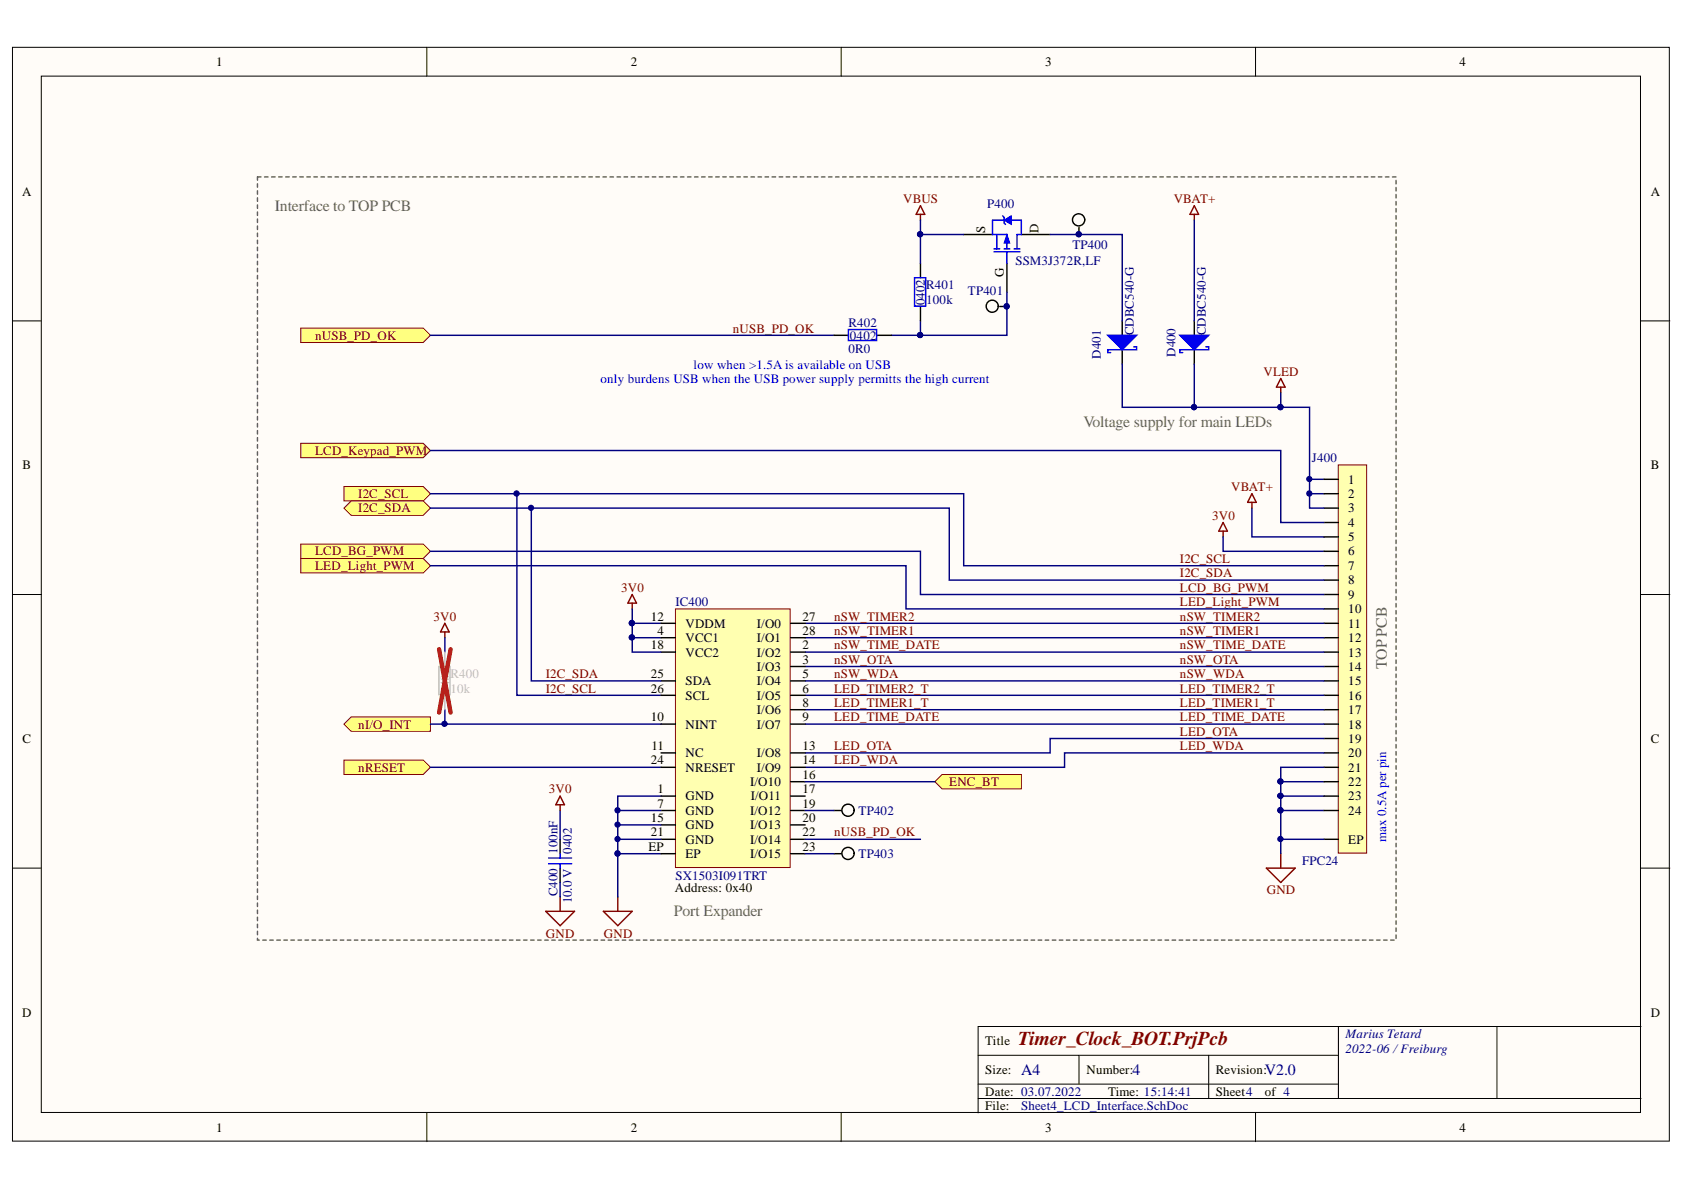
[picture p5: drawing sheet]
<svg xmlns="http://www.w3.org/2000/svg" width="297mm" height="210mm" viewBox="0 0 297 210" stroke-linecap="round" stroke-linejoin="round" font-family="sans-serif">
<g fill="#fffcf8" stroke="#000" stroke-width=".18">
<path d="M2.2 8.3h292.2v193h-292.2z"/>
<path d="M7.3 13.4h282.1v182.8h-282.1z"/>
</g>
<g fill="none" stroke="#000" stroke-width=".18">
<path d="M75.3 8.3v5.1M148.4 8.3v5.1M221.5 8.3v5.1M2.2 56.6h5.1M289.5 56.6h5.1M2.2 104.9h5.1M289.5 104.9h5.1M2.2 153.1h5.1M289.5 153.1h5.1M75.3 196.3v5.1M148.4 196.3v5.1M172.5 186.1h63.6"/>
<path d="M172.5 193.8h117M172.5 191.2h63.6M190.3 186.1v5.1M213.2 186.1v7.7M221.5 196.3v5.1M236.1 181.1v12.7M264 181.1h-91.5v15.2M289.5 181.1h-25.5v12.7"/>
</g>
<path d="M225.9 68.3v1M225.9 66.8l.8 1.5h-1.6zM215.7 92.2l.8 1.5h-1.5zM215.7 93.7v1M223.4 153.1h5.1l-2.6 2.6zM225.9 150.6v2.5" fill="none" stroke="#800000" stroke-width=".25"/>
<path d="M215.7 94.7v2.5h17.8M220.8 89.6v5.1h12.7M231 84.5h2.5M231 87.1h2.5M233.5 137.9h-7.6v2.5M233.5 143h-7.6v7.6M233.5 140.4h-7.6v2.6" fill="none" stroke="#000080" stroke-width=".25"/>
<g fill="#000080" stroke="#000080" stroke-width=".18">
<circle cx="230.9" cy="84.5" r=".46"/>
<circle cx="230.9" cy="87" r=".46"/>
<circle cx="225.8" cy="142.9" r=".47"/>
<circle cx="225.9" cy="140.4" r=".46"/>
<circle cx="225.9" cy="137.8" r=".46"/>
</g>
<path d="M236.1 82h5v68.5h-5z" fill="#ffffb0" stroke="#800000" stroke-width=".18"/>
<g fill="none" stroke="#000" stroke-width=".25">
<path d="M197.9 56.6v2.5M210.7 56.6v2.5M197.9 61.7v2.5M210.7 61.7v2.5M233.5 84.5h2.6M233.5 87.1h2.6M233.5 89.6h2.6M233.5 92.2h2.6M233.5 94.7h2.6M233.5 97.2h2.6M233.5 99.8h2.6M233.5 102.3h2.6"/>
<path d="M233.5 104.9h2.6M233.5 107.4h2.6M233.5 109.9h2.6M233.5 112.5h2.6M233.5 115h2.6M233.5 117.6h2.6M233.5 120.1h2.6M233.5 122.6h2.6M233.5 125.2h2.6M233.5 127.7h2.6M233.5 130.3h2.6M233.5 132.8h2.6"/>
<path d="M233.5 135.3h2.6M233.5 137.9h2.6M233.5 140.4h2.6M233.5 143h2.6M233.5 148h2.6"/>
</g>
<path d="M225.9 71.8h5.1v17.8h2.5M233.5 135.3h-7.6v2.6" fill="none" stroke="#000080" stroke-width=".25"/>
<g fill="#000080" stroke="#000080" stroke-width=".18">
<circle cx="225.9" cy="137.8" r=".46"/>
<circle cx="225.8" cy="71.8" r=".47"/>
</g>
<path d="M210.7 36.3l.7 1.5h-1.5zM210.7 37.8v1M220.8 87.1l.8 1.5h-1.5zM220.8 88.6v1" fill="none" stroke="#800000" stroke-width=".25"/>
<g fill="#00f" stroke="#00f" stroke-width=".25">
<path d="M208.1 59.1h5.1l-2.5 2.6z"/>
<path d="M195.4 59.1h5.1l-2.6 2.6z"/>
</g>
<path d="M200 61.2h.5v.5h-5.1v.5h.5M212.7 61.2h.5v.5h-5.1v.5h.5" fill="none" stroke="#00f" stroke-width=".25"/>
<g fill="#ffff80" stroke="#800000" stroke-width=".18">
<path d="M60.7 85.8h14l1.2 1.3-1.2 1.3h-14z" fill-rule="evenodd"/>
<path d="M60.7 89.6l1.2-1.2h12.8l1.2 1.2-1.2 1.3h-12.8z" fill-rule="evenodd"/>
<path d="M53 96h21.7l1.2 1.2-1.2 1.3h-21.7z" fill-rule="evenodd"/>
<path d="M53 98.5h21.7l1.2 1.3-1.2 1.3h-21.7z" fill-rule="evenodd"/>
</g>
<path d="M75.9 89.6h91.5v12.7h66.1M75.9 87.1h94.1v12.7h63.5M75.9 97.2h86.5v7.7h71.1M75.9 99.8h83.9v7.6h73.7" fill="none" stroke="#000080" stroke-width=".25"/>
<path d="M111.5 104.9l.8 1.5h-1.5zM111.5 106.4v1" fill="none" stroke="#800000" stroke-width=".25"/>
<path d="M60.7 127.7l1.2-1.2h14v2.5h-14z" fill-rule="evenodd" fill="#ffff80" stroke="#800000" stroke-width=".18"/>
<path d="M78.5 112.5v2.5M111.5 107.4v2.5M116.6 109.9h-5.1v2.6h5.1M75.9 127.7h40.7M78.5 125.2v2.5" fill="none" stroke="#000080" stroke-width=".25"/>
<g fill="#000080" stroke="#000080" stroke-width=".18">
<circle cx="111.5" cy="109.9" r=".47"/>
<circle cx="111.5" cy="112.4" r=".46"/>
<circle cx="78.4" cy="127.7" r=".46"/>
</g>
<path d="M78.5 109.9l.7 1.6h-1.5zM78.5 111.5v1" fill="none" stroke="#800000" stroke-width=".25"/>
<path d="M60.7 134.1h14l1.2 1.2-1.2 1.3h-14z" fill-rule="evenodd" fill="#ffff80" stroke="#800000" stroke-width=".18"/>
<g fill="none" stroke="#000080" stroke-width=".25">
<path d="M91.2 87.1v35.5h25.4M142 117.6h91.5M142 115h91.5M142 109.9h91.5M142 112.5h91.5M75.9 135.3h40.7M142 120.1h91.5M142 122.6h91.5M142 125.2h91.5M142 127.7h91.5M233.5 130.3h-48.3v2.5h-43.2M233.5 132.8h-45.7v2.5h-45.8"/>
<path d="M98.8 143v5M98.8 155.7v2.5M116.6 150.6h-7.6v7.6M116.6 140.4h-7.6v10.2"/>
</g>
<path d="M98.8 141.9v1.1M98.8 158.2v2.5M98.8 140.4l.8 1.5h-1.6zM109 158.2v2.5M96.3 160.7h5l-2.5 2.6zM106.4 160.7h5.1l-2.5 2.6z" fill="none" stroke="#800000" stroke-width=".25"/>
<g fill="#000080" stroke="#000080" stroke-width=".18">
<circle cx="108.9" cy="150.5" r=".46"/>
<circle cx="91.1" cy="87" r=".47"/>
</g>
<path d="M98.8 148v2.6M98.8 153.1v2.6" fill="none" stroke="#000" stroke-width=".25"/>
<path d="M96.8 151.3h4M96.8 152.4h4M98.8 150.6v.7M98.8 152.4v.7" fill="none" stroke="#00f" stroke-width=".25"/>
<path d="M119.1 107.4h20.3v45.6h-20.3z" fill="#ffffb0" stroke="#800000" stroke-width=".18"/>
<g fill="none" stroke="#000" stroke-width=".25">
<path d="M116.6 115h2.5M116.6 112.5h2.5M116.6 109.9h2.5M139.5 115h2.5M139.5 117.6h2.5M139.5 112.5h2.5M139.5 109.9h2.5M116.6 120.1h2.5M116.6 122.6h2.5M116.6 127.7h2.5M116.6 132.8h2.5M116.6 135.3h2.5"/>
<path d="M139.5 120.1h2.5M139.5 122.6h2.5M139.5 125.2h2.5M139.5 127.7h2.5M139.5 132.8h2.5M139.5 135.3h2.5M139.5 137.9h2.5M116.6 140.4h2.5M116.6 143h2.5M116.6 145.5h2.5M116.6 148h2.5M116.6 150.6h2.5"/>
<path d="M139.5 140.4h2.5M139.5 143h2.5M139.5 145.5h2.5M139.5 148h2.5M139.5 150.6h2.5"/>
</g>
<path d="M93.7 89.6v30.5h22.9M111.5 112.5v2.5h5.1M109 148h7.6M109 145.5h7.6M109 143h7.6M225.9 148h7.6" fill="none" stroke="#000080" stroke-width=".25"/>
<g fill="#000080" stroke="#000080" stroke-width=".18">
<circle cx="111.5" cy="112.4" r=".46"/>
<circle cx="93.7" cy="89.6" r=".46"/>
<circle cx="108.9" cy="148" r=".46"/>
<circle cx="108.9" cy="145.5" r=".46"/>
<circle cx="108.9" cy="142.9" r=".46"/>
<circle cx="225.9" cy="148" r=".46"/>
</g>
<path d="M77.4 117.6h2v4.9h-2zM78.5 115v2.6M78.5 122.6v2.6" fill="none" stroke="#bfbebc" stroke-width=".25"/>
<path d="M77.4 114.5l2.1 11.2M79.5 114.5l-2.1 11.2" fill="none" stroke="#f00" stroke-width=".76"/>
<path d="M164.9 137.9l1.3-1.3h14v2.6h-14z" fill-rule="evenodd" fill="#ffff80" stroke="#800000" stroke-width=".18"/>
<path d="M142 137.9h22.9" fill="none" stroke="#000080" stroke-width=".25"/>
<path d="M53 78.2h21.7l1.2 1.3-1.2 1.2h-21.7z" fill-rule="evenodd" fill="#ffff80" stroke="#800000" stroke-width=".18"/>
<path d="M162.4 38.8v2.6h7.6M210.7 38.8v17.8M177.6 51.5v7.6h-15.2v-2.5M185.2 41.4h12.7v15.2M75.9 79.5h150v12.7h7.6M197.9 64.2v7.6h12.8M210.7 64.2v7.6h15.2v-2.5" fill="none" stroke="#000080" stroke-width=".25"/>
<g fill="none" stroke="#000" stroke-width=".25">
<path d="M170 41.4h5.1M176.3 54.1h1.3M177.6 46.4v5.1M180.2 41.4h5M190.3 40.1v1.3"/>
<circle cx="190.3" cy="38.8" r="1.07"/>
<circle cx="175" cy="54" r="1.07"/>
</g>
<path d="M176.8 38.1l.3 .2v1l.3 .3M177.1 38.8h-2v2.6h2.5v2.5M178.4 38.8h1.8v2.6h-.8v2.5M175.3 44.4h4.6M175.3 43.9h1M175.8 41.4v2.5M177.1 43.9h1M177.6 44.4v2M178.9 43.9h1" fill="none" stroke="#00f" stroke-width=".25"/>
<g fill="#00f" stroke="#00f" stroke-width=".18">
<path d="M177.6 41.4l.5 1.5h-1z"/>
<path d="M177.1 38.8l1.3-.7v1.5z"/>
</g>
<g fill="#000080" stroke="#000080" stroke-width=".18">
<circle cx="190.3" cy="41.3" r=".46"/>
<circle cx="162.3" cy="59.1" r=".46"/>
<circle cx="162.3" cy="41.3" r=".46"/>
<circle cx="210.6" cy="71.8" r=".46"/>
<circle cx="225.8" cy="71.8" r=".47"/>
<circle cx="177.6" cy="54" r=".46"/>
</g>
<path d="M162.4 36.3l.7 1.5h-1.5zM162.4 37.8v1" fill="none" stroke="#800000" stroke-width=".25"/>
<path d="M53 57.9h21.7l1.2 1.2-1.2 1.3h-21.7z" fill-rule="evenodd" fill="#ffff80" stroke="#800000" stroke-width=".18"/>
<g fill="none" stroke="#000" stroke-width=".25">
<path d="M147.1 59.1h2.5M154.7 59.1h2.6M162.4 46.4v2.6M162.4 54.1v2.5M147.1 143h1.3M147.1 150.6h1.3"/>
<circle cx="149.6" cy="142.9" r="1.07"/>
<circle cx="149.6" cy="150.5" r="1.07"/>
</g>
<path d="M149.6 58.1h5v2h-5zM161.3 49h2v5h-2z" fill="none" stroke="#00f" stroke-width=".25"/>
<path d="M75.9 59.1h71.2M157.3 59.1h5.1M162.4 41.4v5M142 148h20.4M142 143h5.1M142 150.6h5.1" fill="none" stroke="#000080" stroke-width=".25"/>
<g fill="#000080" stroke="#000080" stroke-width=".18">
<circle cx="162.3" cy="41.3" r=".46"/>
<circle cx="162.3" cy="59.1" r=".46"/>
</g>
<path d="M45.4 31.2h200.8v134.6h-200.8v-134.6" fill="none" stroke="#606060" stroke-width=".25" stroke-dasharray=".6 .6"/>
<text font-size="3.5" fill="#800000" x="179.6" y="184.4">Timer_Clock_BOT.PrjPcb</text>
<g font-size="2.8" fill="#606060">
<text x="48.5" y="37.2">Interface to TOP PCB</text>
<text x="191.1" y="75.3">Voltage supply for main LEDs</text>
<text x="244.6" y="118" transform="rotate(-90 244.6 118)">TOP PCB</text>
<text x="118.9" y="161.6">Port Expander</text>
</g>
<g font-size="2.8" fill="#000080">
<text x="180.1" y="189.6">A4</text>
<text x="199.8" y="189.6">4</text>
<text x="223.1" y="189.6">V2.0</text>
</g>
<g font-size="2.3">
<text x="38.2" y="11.7">1</text>
<text x="111.3" y="11.7">2</text>
<text x="184.4" y="11.7">3</text>
<text x="257.5" y="11.7">4</text>
<text x="3.9" y="34.5">A</text>
<text x="291.2" y="34.5">A</text>
<text x="173.8" y="41.1" transform="rotate(-90 173.8 41.1)">S</text>
<text x="183.2" y="41.1" transform="rotate(-90 183.2 41.1)">D</text>
<text x="177.1" y="48.9" transform="rotate(-90 177.1 48.9)">G</text>
<text x="4" y="82.8">B</text>
<text x="291.2" y="82.8">B</text>
<text x="237.8" y="85.3">1</text>
<text x="237.8" y="87.8">2</text>
<text x="237.8" y="90.4">3</text>
<text x="237.8" y="92.9">4</text>
<text x="237.8" y="95.4">5</text>
<text x="237.8" y="98">6</text>
<text x="237.8" y="100.5">7</text>
<text x="237.8" y="103.1">8</text>
<text x="237.8" y="105.7">9</text>
<text x="114.8" y="109.5">12</text>
<text x="116" y="112">4</text>
<text x="120.9" y="113.3">VCC1</text>
<text x="120.9" y="110.8">VDDM</text>
<text x="133.5" y="110.8">I/O0</text>
<text x="133.5" y="113.3">I/O1</text>
<text x="141.5" y="109.5">27</text>
<text x="141.5" y="112">28</text>
<text x="237.8" y="108.2">10</text>
<text x="237.8" y="110.8">11</text>
<text x="237.8" y="113.3">12</text>
<text x="114.8" y="114.6">18</text>
<text x="114.8" y="119.6">25</text>
<text x="120.9" y="115.8">VCC2</text>
<text x="133.5" y="115.8">I/O2</text>
<text x="133.5" y="118.4">I/O3</text>
<text x="141.5" y="114.6">2</text>
<text x="141.5" y="117.1">3</text>
<text x="141.5" y="119.6">5</text>
<text x="237.8" y="115.8">13</text>
<text x="237.8" y="118.4">14</text>
<text x="114.8" y="122.2">26</text>
<text x="120.9" y="120.9">SDA</text>
<text x="120.9" y="123.4">SCL</text>
<text x="133.5" y="120.9">I/O4</text>
<text x="133.5" y="123.4">I/O5</text>
<text x="133.5" y="126">I/O6</text>
<text x="141.5" y="122.2">6</text>
<text x="141.5" y="124.7">8</text>
<text x="237.8" y="120.9">15</text>
<text x="237.8" y="123.4">16</text>
<text x="237.8" y="126">17</text>
<text x="4" y="131">C</text>
<text x="114.8" y="127.2">10</text>
<text x="120.9" y="128.5">NINT</text>
<text x="133.5" y="128.5">I/O7</text>
<text x="141.5" y="127.2">9</text>
<text x="237.8" y="128.5">18</text>
<text x="237.8" y="131">19</text>
<text x="291.2" y="131">C</text>
<text x="114.8" y="134.8">24</text>
<text x="114.9" y="132.3">11</text>
<text x="120.9" y="133.6">NC</text>
<text x="120.9" y="136.1">NRESET</text>
<text x="133.5" y="133.6">I/O8</text>
<text x="133.5" y="136.1">I/O9</text>
<text x="141.5" y="132.3">13</text>
<text x="141.5" y="134.8">14</text>
<text x="141.5" y="137.4">16</text>
<text x="237.8" y="133.6">20</text>
<text x="237.8" y="136.1">21</text>
<text x="116" y="139.9">1</text>
<text x="116" y="142.5">7</text>
<text x="120.9" y="141.2">GND</text>
<text x="120.9" y="143.7">GND</text>
<text x="132.3" y="138.7">I/O10</text>
<text x="132.3" y="143.7">I/O12</text>
<text x="132.4" y="141.2">I/O11</text>
<text x="141.5" y="139.9">17</text>
<text x="141.5" y="142.5">19</text>
<text x="237.8" y="138.7">22</text>
<text x="237.8" y="141.2">23</text>
<text x="237.8" y="143.7">24</text>
<text x="114.8" y="145">15</text>
<text x="114.8" y="147.5">21</text>
<text x="120.9" y="146.3">GND</text>
<text x="120.9" y="148.8">GND</text>
<text x="132.3" y="146.3">I/O13</text>
<text x="132.3" y="148.8">I/O14</text>
<text x="141.5" y="145">20</text>
<text x="141.5" y="147.5">22</text>
<text x="237.8" y="148.8">EP</text>
<text x="114.4" y="150.1">EP</text>
<text x="120.9" y="151.3">EP</text>
<text x="132.3" y="151.3">I/O15</text>
<text x="141.5" y="150.1">23</text>
<text x="119" y="157.4">Address: 0x40</text>
<text x="3.9" y="179.3">D</text>
<text x="291.2" y="179.3">D</text>
<text x="173.8" y="184.4">Title</text>
<text x="173.8" y="189.5">Size:</text>
<text x="191.6" y="189.5">Number:</text>
<text x="214.5" y="189.5">Revision:</text>
<text x="173.8" y="193.3">Date: 03.07.2022</text>
<text x="173.8" y="195.8">File:</text>
<text x="195.4" y="193.3">Time: 15:14:41</text>
<text x="214.5" y="193.3">Sheet4</text>
<text x="223.1" y="193.3">of 4</text>
<text x="38.2" y="199.6">1</text>
<text x="111.3" y="199.6">2</text>
<text x="184.4" y="199.6">3</text>
<text x="257.5" y="199.6">4</text>
</g>
<g font-size="2.3" fill="#800000">
<text x="159.3" y="35.8">VBUS</text>
<text x="207" y="35.8">VBAT+</text>
<text x="55.6" y="59.9">nUSB_PD_OK</text>
<text x="129.3" y="58.7">nUSB_PD_OK</text>
<text x="222.9" y="66.3">VLED</text>
<text x="55.6" y="80.2">LCD_Keypad_PWM</text>
<text x="63.2" y="87.8">I2C_SCL</text>
<text x="217.2" y="86.6">VBAT+</text>
<text x="63.2" y="90.4">I2C_SDA</text>
<text x="213.8" y="91.6">3V0</text>
<text x="55.6" y="98">LCD_BG_PWM</text>
<text x="55.6" y="100.5">LED_Light_PWM</text>
<text x="208.1" y="101.8">I2C_SDA</text>
<text x="208.1" y="99.3">I2C_SCL</text>
<text x="109.6" y="104.4">3V0</text>
<text x="208.1" y="104.4">LCD_BG_PWM</text>
<text x="208.1" y="106.9">LED_Light_PWM</text>
<text x="76.5" y="109.5">3V0</text>
<text x="147.1" y="112">nSW_TIMER1</text>
<text x="147.1" y="109.5">nSW_TIMER2</text>
<text x="208.1" y="112">nSW_TIMER1</text>
<text x="208.1" y="109.5">nSW_TIMER2</text>
<text x="96.3" y="119.6">I2C_SDA</text>
<text x="147.1" y="119.6">nSW_WDA</text>
<text x="147.1" y="117.1">nSW_OTA</text>
<text x="147.1" y="114.6">nSW_TIME_DATE</text>
<text x="208.1" y="119.6">nSW_WDA</text>
<text x="208.1" y="117.1">nSW_OTA</text>
<text x="208.1" y="114.6">nSW_TIME_DATE</text>
<text x="96.3" y="122.2">I2C_SCL</text>
<text x="147.1" y="124.7">LED_TIMER1_T</text>
<text x="147.1" y="122.2">LED_TIMER2_T</text>
<text x="208.1" y="124.7">LED_TIMER1_T</text>
<text x="208.1" y="122.2">LED_TIMER2_T</text>
<text x="63.2" y="128.5">nI/O_INT</text>
<text x="147.1" y="127.2">LED_TIME_DATE</text>
<text x="208.1" y="129.8">LED_OTA</text>
<text x="208.1" y="127.2">LED_TIME_DATE</text>
<text x="63.2" y="136.1">nRESET</text>
<text x="147.1" y="132.3">LED_OTA</text>
<text x="147.1" y="134.8">LED_WDA</text>
<text x="208.1" y="132.3">LED_WDA</text>
<text x="96.8" y="139.9">3V0</text>
<text x="167.4" y="138.7">ENC_BT</text>
<text x="147.1" y="147.5">nUSB_PD_OK</text>
<text x="223.4" y="157.7">GND</text>
<text x="96.3" y="165.4">GND</text>
<text x="106.5" y="165.4">GND</text>
</g>
<g font-size="2.3" fill="#000080">
<text x="174.1" y="36.8">P400</text>
<text x="179.1" y="46.7">SSM3J372R,LF</text>
<text x="189.2" y="44">TP400</text>
<text x="163.1" y="53.9" transform="rotate(-90 163.1 53.9)">0402</text>
<text x="163.4" y="53.6">100k</text>
<text x="163.4" y="51.1">R401</text>
<text x="170.7" y="52.1">TP401</text>
<text x="149.7" y="57.7">R402</text>
<text x="149.9" y="59.9">0402</text>
<text x="200" y="59.2" transform="rotate(-90 200 59.2)">CDBC540-G</text>
<text x="212.7" y="59.2" transform="rotate(-90 212.7 59.2)">CDBC540-G</text>
<text x="149.7" y="62.2">0R0</text>
<text x="194.2" y="63.2" transform="rotate(-90 194.2 63.2)">D401</text>
<text x="207.4" y="63" transform="rotate(-90 207.4 63)">D400</text>
<text x="231.4" y="81.5">J400</text>
<text x="119.1" y="106.9">IC400</text>
<text x="151.4" y="143.7">TP402</text>
<text x="98.3" y="150.6" transform="rotate(-90 98.3 150.6)">100nF</text>
<text x="100.9" y="150.6" transform="rotate(-90 100.9 150.6)">0402</text>
<text x="119.1" y="155.1">SX1503I091TRT</text>
<text x="151.4" y="151.3">TP403</text>
<text x="229.7" y="152.6">FPC24</text>
<text x="98.3" y="158.1" transform="rotate(-90 98.3 158.1)">C400</text>
<text x="100.9" y="159.4" transform="rotate(-90 100.9 159.4)">10.0 V</text>
<text x="237.3" y="183.1">Marius Tetard</text>
<text x="237.3" y="185.7">2022-06 /Freiburg</text>
<text x="180.1" y="195.8">Sheet4_LCD_Interface.SchDoc</text>
</g>
<g font-size="2.3" fill="#00f">
<text x="122.3" y="65">low when &gt;1.5A is available on USB</text>
<text x="105.9" y="67.5">only burdens USB when the USB power supply permitts the high current</text>
<text x="244.5" y="148.5" transform="rotate(-90 244.5 148.5)">max 0.5A per pin</text>
</g>
<g font-size="2.3" fill="#bfbebc">
<text x="79.4" y="119.6">R400</text>
<text x="79.3" y="122.4" transform="rotate(-90 79.3 122.4)">0402</text>
<text x="79.4" y="122.2">10k</text>
</g>
</svg>
